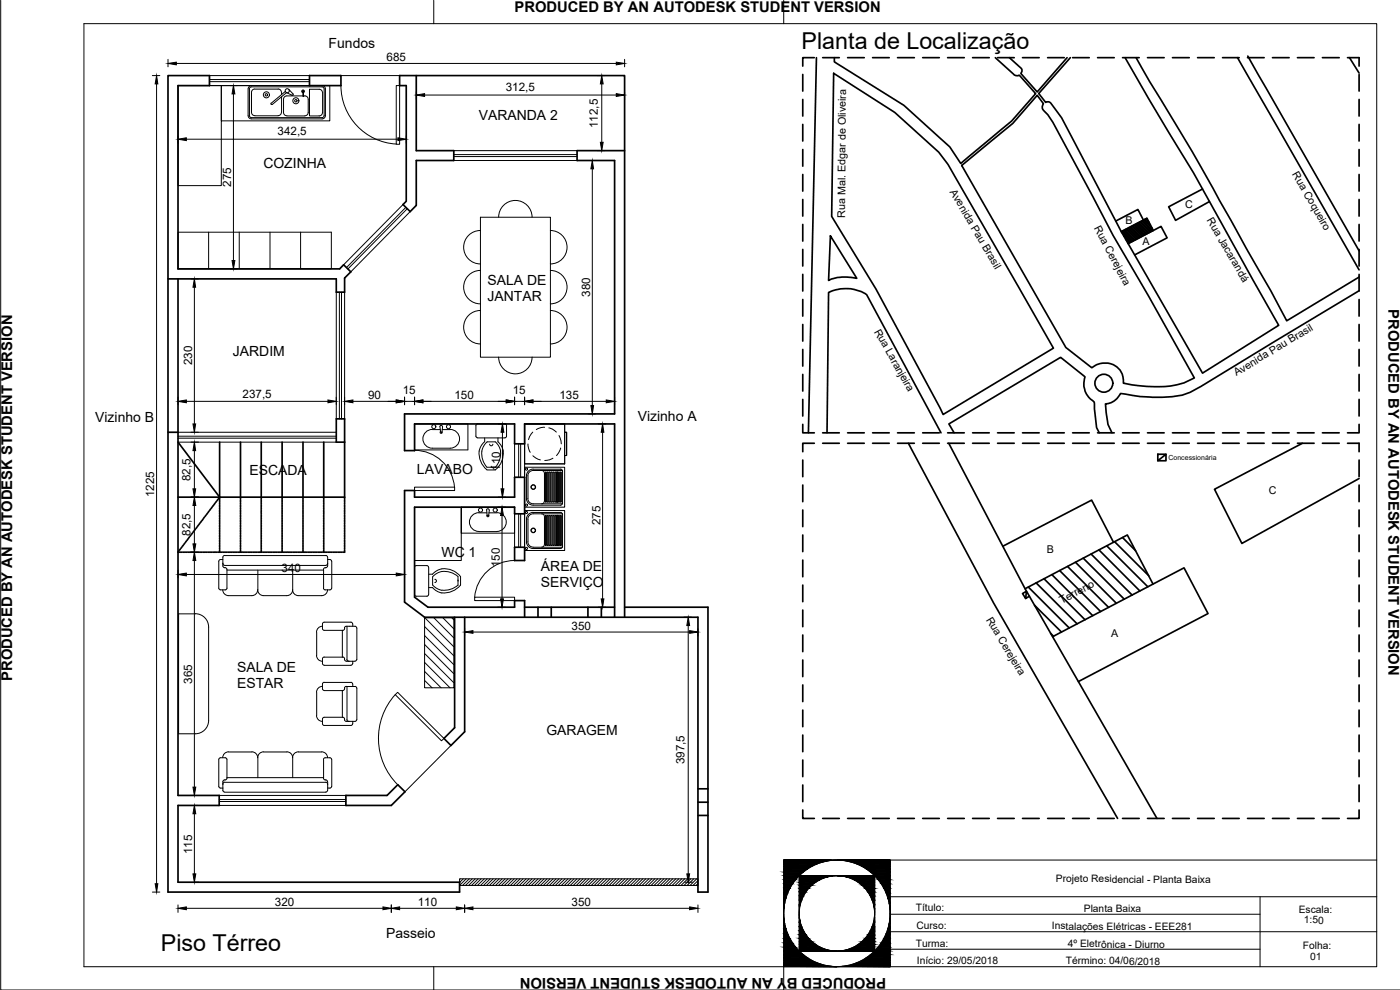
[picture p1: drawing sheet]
<svg xmlns="http://www.w3.org/2000/svg" width="420mm" height="297mm" viewBox="0 0 420 297" stroke-linecap="round" stroke-linejoin="round" font-family="sans-serif">
<!-- layer: Paredes -->
<g fill="none" stroke="#000" stroke-width=".51">
<path d="M244.4 17.3h-3.5v2.5M245 17.3l-2.4 112.6M246.9 17.3h5M250.4 17.3v1.3l20.9 13 13.7 12.5 3.3 5 15.3-12.8 7.2-8.2-4.9-5.6-.4 .2-1-.2-5.8-5.2M254.4 17.3h5M261.9 17.3h5M269.4 17.3h5M276.9 17.3h5M284.4 17.3h5M291.9 17.3h5M299.4 17.3h5M302.9 17.3l3.6 3.2 .2 .8-.3 .7 4.9 5.6 9-10.3"/>
<path d="M306.9 17.3h5M314.4 17.3h5M321.2 17.3l-9.5 10.8 2.1 2.6a1.23 1.23 0 0 1 1.6 .3l3.2 4.3 17.9 34.2 24.4 42.5 22.9-14.4-25.6-45.8a887.2 887.2 0 0 1-20.5-34.5M321.9 17.3h5M329.4 17.3h5M336.9 17.3h5M341 17.3l4.1 7.2a1147.5 1147.5 0 0 1 31.2 54.1l5.1 8.7 4.8 9 21.7-13.2M344.4 17.3h5M351.9 17.3h5M359.4 17.3h5M366.9 17.3h5M371.4 17.3l36.5 63.7"/>
<path d="M374.4 17.3h5M374.5 16.8l33.4 58.5M381.9 17.3h5M389.4 17.3h5M396.9 17.3h5M404.4 17.3h3.5v2.5M405 17.3l2.9 4.6M92.9 22.7h9.4v3h-9.4zM124.9 22.7v22.5h11.3v3h-11.3v13.4l-1.8 1.9-2.2-2.1 1-1v-34.7h-2v-3h67.6v162.5M240.9 22.3v5M240.9 29.8v5M240.9 37.3v5"/>
<path d="M250.2 22l18.3 11.7 13.2 12 2.8 3.6 31.6 55.2-33.1 19.9-20.1-37.7-13.3-21.8zM407.9 22.3v5M407.9 29.8v5M407.9 37.3v5M187.5 45.2h-14.3v3h11.2v76h-63v11h3v-8h30v6h3v-6h27v58M240.9 44.9v5M240.9 52.4v4.9M240.9 59.8v5M288.6 49.6l15.4-12.6 7.3-8.4 1.8 2.5-.3 .9 .2 .8 1.5 1.6 1.5 2.3 18.1 33.9 10.5 18.1 13.8 24.7a23.8 23.8 0 0 1-14.3 2.5l-4.4-.4-2.6-.5a5.7 5.7 0 0 0-3.1-5.6 5.7 5.7 0 0 0-6.3 .9l-7.8-6zM360.9 56.7l-10.2 5.3 2.1 4.1 10.2-5.6M407.9 44.9v5M407.9 52.4v4.9"/>
<path d="M407.9 59.8v5M240.9 67.3v5M240.9 74.8v5M249.2 70.8l7.9 12.7a13 13 0 0 0-8.4 .6zM336.5 69.5l7.7-4 1.9 3.7-7.5 3.9M336.6 69.7l3 2.9M336.8 69.4l3.1 3.1M337.1 69.2l3 3.1M337.2 70.7l2.1 2.1M337.4 69.1l3 3M337.7 68.9l3 3.1M337.8 71.8l1.2 1.1"/>
<path d="M337.9 68.7l3.1 3.1M338.2 68.6l3.1 3.1M338.4 72.8l.3 .3M338.5 68.4l3.1 3.1M338.8 68.3l3.1 3.1M339.1 68.1l3.1 3.1M339.4 68l3.1 3.1M339.7 67.8l3.1 3.1M340 67.7l3.1 3M340.3 67.5l3.1 3.1M340.6 67.3l3.1 3.1M340.9 67.2l3.1 3.1"/>
<path d="M341.2 67l3.1 3.1M341.5 66.9l3.1 3.1M341.8 66.7l3 3.1M342.1 66.6l3 3.1M342.3 66.4l3.1 3.1M342.6 66.3l3.1 3.1M342.9 66.1l3.1 3.1M343.2 66l-1.7-3.1-6.6 3.4M343.2 66l2.6 2.5M343.5 65.8l1.8 1.7M343.8 65.6l1 1M344.1 65.5l.2 .2"/>
<path d="M346.1 69.2l2.3-1.3 1.9 3.5-9.8 5.1M407.9 67.3v5M407.9 74.8v5M50.4 83.7h50.5v4h2.5v-4.3l1.9-1.8-2.2-2.2-1.2 1.3h-48.5v-55h9.5v-3h-12.5v245h87.5v-3h-84.5v-23h12.4v-3h-12.4v-155M240.9 82.3v5M240.9 89.9v5M240.9 97.4v4.9M407.9 87.2l-47.5 28.7a18.6 18.6 0 0 1-11.6 3.3l-6.6-.2-5.9-.9a5.4 5.4 0 0 1-4.5 3.1l.7 6.2 1.2 2.5M407.9 82.3v5M407.9 89.9v5M407.9 97.4v4.9M240.9 104.8v5"/>
<path d="M240.9 112.3v5M240.9 119.8v5M407.9 104.8v5M407.9 112.3v5M407.9 119.8v5M50.4 129.7h3M53.4 132.7l12.5 16.5-.3 .3M65.9 132.7v17.1M72.2 132.7v17.1M78.4 132.7v17.1M84.7 132.7v17.1M90.9 132.7v17.1"/>
<path d="M97.2 132.7v17.1M103.4 132.7h-2.5v-7h2.5v24.1M240.9 127.3v2.6h3.5M240.9 138v5M244.4 133h-3.5v2.5M246.9 129.9h5M246.9 133h5M248.2 129.9l.5-42.2a11.9 11.9 0 0 1 11.4 .7l22.3 41.5M254.4 129.9h5M254.4 133h5M261.9 129.9h5M261.9 133h5"/>
<path d="M269.4 129.9h5M269.4 133h5M272.6 133l25.6 48 37.2 64.6M276.9 129.9h5M276.9 133h5M284.4 129.9h5M284.4 133h5M284.7 133l22.9 43.6 39.6 69M286.3 129.9l-1.5-2.7 33.5-20 7.3 5.9a6.3 6.3 0 0 0 2.8 7.5l.7 7.7 .8 1.6M291.9 129.9h5M291.9 133h5M299.4 129.9h5"/>
<path d="M299.4 133h5M306.9 129.9h5M306.9 133h5M314.4 129.9h5M314.4 133h5M321.9 129.9h5M321.9 133h5M329.4 129.9h5M329.4 133h5M336.9 129.9h5M336.9 133h5M344.4 129.9h5"/>
<path d="M344.4 133h5M347.5 136.3h2.4v1.9h-2.4zM349.9 136.3l-2.4 1.9M351.9 129.9h5M351.9 133h5M359.4 129.9h5M359.4 133h5M366.9 129.9h5M366.9 133h5M374.4 129.9h5M374.4 133h5M381.9 129.9h5"/>
<path d="M381.9 133h5M389.4 129.9h5M389.4 133h5M390.9 133l-26.4 13.8 8.2 16.3 35.2-19.5M396.9 129.9h5M396.9 133h5M404.4 133h3.5v2.5M407.9 127.3v2.6h-3.5M407.9 138v5M53.4 149.2h50M57.8 159.9l-.3 .4M58.2 159.3l-.3 .4"/>
<path d="M58.7 158.7l-.3 .4M59.1 158.1l-.3 .4M59.6 157.5l-.3 .4M60 156.9l-.3 .4M60.5 156.3l-.3 .4M61 155.7l-.3 .5M61.4 155.1l-.3 .4M61.8 154.5l-.2 .4M62.3 154l-.3 .3M62.7 153.4l-.3 .3M63.2 152.7l-.3 .4M63.7 152.1l-.3 .5"/>
<path d="M64.1 151.5l-.3 .5M64.6 150.9l-.3 .5M65 150.4l-.3 .3M65.5 149.8l-.3 .3M65.9 150.1v.5M65.9 150.8v.5M65.9 151.5v.5M65.9 152.3v.5M65.9 153.1v.5M65.9 153.8v.5M65.9 154.5v.6M65.9 155.3v.5"/>
<path d="M65.9 156.1v.4M65.9 156.8v.5M65.9 157.6v.5M65.9 158.3v.5M65.9 159.1v.4M65.9 159.8v.5M72.2 150.1v.5M72.2 150.8v.5M72.2 151.5v.5M72.2 152.3v.5M72.2 153.1v.5M72.2 153.8v.5"/>
<path d="M72.2 154.5v.6M72.2 155.3v.5M72.2 156.1v.4M72.2 156.8v.5M72.2 157.6v.5M72.2 158.3v.5M72.2 159.1v.4M72.2 159.8v.5M78.4 150.1v.5M78.4 150.8v.5M78.4 151.5v.5M78.4 152.3v.5"/>
<path d="M78.4 153.1v.5M78.4 153.8v.5M78.4 154.5v.6M78.4 155.3v.5M78.4 156.1v.4M78.4 156.8v.5M78.4 157.6v.5M78.4 158.3v.5M78.4 159.1v.4M78.4 159.8v.5M84.7 150.1v.5M84.7 150.8v.5"/>
<path d="M84.7 151.5v.5M84.7 152.3v.5M84.7 153.1v.5M84.7 153.8v.5M84.7 154.5v.6M84.7 155.3v.5M84.7 156.1v.4M84.7 156.8v.5M84.7 157.6v.5M84.7 158.3v.5M84.7 159.1v.4M84.7 159.8v.5"/>
<path d="M90.9 150.1v.5M90.9 150.8v.5M90.9 151.5v.5M90.9 152.3v.5M90.9 153.1v.5M90.9 153.8v.5M90.9 154.5v.6M90.9 155.3v.5M90.9 156.1v.4M90.9 156.8v.5M90.9 157.6v.5M90.9 158.3v.5"/>
<path d="M90.9 159.1v.4M90.9 159.8v.5M97.2 150.1v.5M97.2 150.8v.5M97.2 151.5v.5M97.2 152.3v.5M97.2 153.1v.5M97.2 153.8v.5M97.2 154.5v.6M97.2 155.3v.5M97.2 156.1v.4M97.2 156.8v.5"/>
<path d="M97.2 157.6v.5M97.2 158.3v.5M97.2 159.1v.4M97.2 159.8v.5M103.4 150.1v.5M103.4 150.8v.5M103.4 151.5v.5M103.4 152.3v.5M103.4 153.1v.5M103.4 153.8v.5M103.4 154.5v.6M103.4 155.3v.5"/>
<path d="M103.4 156.1v.4M103.4 156.8v.5M103.4 157.6v.5M103.4 158.3v.5M103.4 159.1v.4M103.4 159.8v.5M240.9 145.5v5M240.9 153v5M407.9 145.5v5M407.9 153v5M53.7 165.3l-.3 .4h.5M54.1 165.7h.6"/>
<path d="M54.1 164.7l-.3 .4M54.6 164.1l-.3 .4M54.9 165.7h.5M55.1 163.5l-.4 .4M55.5 162.9l-.3 .4M55.7 165.7h.5M56 162.3l-.3 .4M56.4 165.7h.5M56.4 161.7l-.3 .4M56.9 161.1l-.3 .4M57.2 165.7h.5M57.3 160.5l-.3 .4"/>
<path d="M57.9 165.7h.5M58.7 165.7h.5M59.4 165.7h.5M60.2 165.7h.5M60.9 165.7h.5M61.7 165.7h.4M62.4 165.7h.5M63.2 165.7h.5M63.9 165.7h.5M64.6 165.7h.6M65.9 165v.7h-.5M65.9 160.6v.5"/>
<path d="M65.9 161.3v.5M65.9 162v.5M65.9 162.8v.5M65.9 163.6v.5M65.9 164.3v.5M66.2 165.7h.5M66.9 165.7h.5M67.6 165.7h.6M68.4 165.7h.5M69.2 165.7h.5M69.9 165.7h.5M70.7 165.7h.5"/>
<path d="M71.4 165.7h.5M72.2 165v.7h.5M72.2 160.6v.5M72.2 161.3v.5M72.2 162v.5M72.2 162.8v.5M72.2 163.6v.5M72.2 164.3v.5M72.9 165.7h.5M73.7 165.7h.5M74.4 165.7h.5M75.2 165.7h.4"/>
<path d="M75.9 165.7h.5M76.7 165.7h.5M77.4 165.7h.5M78.1 165.7h.6M78.4 160.6v.5M78.4 161.3v.5M78.4 162v.5M78.4 162.8v.5M78.4 163.6v.5M78.4 164.3v.5M78.4 165v.7M78.9 165.7h.5"/>
<path d="M79.7 165.7h.5M80.4 165.7h.5M81.2 165.7h.5M81.9 165.7h.5M82.7 165.7h.5M83.4 165.7h.5M84.7 165v.7h-.5M84.7 160.6v.5M84.7 161.3v.5M84.7 162v.5M84.7 162.8v.5M84.7 163.6v.5"/>
<path d="M84.7 164.3v.5M84.9 165.7h.5M85.7 165.7h.5M86.4 165.7h.5M87.2 165.7h.5M87.9 165.7h.5M88.7 165.7h.5M89.4 165.7h.5M90.2 165.7h.5M90.9 165v.7h.5M90.9 160.6v.5M90.9 161.3v.5"/>
<path d="M90.9 162v.5M90.9 162.8v.5M90.9 163.6v.5M90.9 164.3v.5M91.7 165.7h.5M92.4 165.7h.5M93.2 165.7h.5M93.9 165.7h.5M94.7 165.7h.5M95.4 165.7h.5M96.2 165.7h.5M96.9 165.7h.5"/>
<path d="M97.2 160.6v.5M97.2 161.3v.5M97.2 162v.5M97.2 162.8v.5M97.2 163.6v.5M97.2 164.3v.5M97.2 165v.7M97.7 165.7h.5M98.4 165.7h.5M99.2 165.7h.5M99.9 165.7h.5M100.7 165.7h.5"/>
<path d="M101.4 165.7h.5M102.2 165.7h.5M103.4 160.6v.5M103.4 161.3v.5M103.4 162v.5M103.4 162.8v.5M103.4 163.6v.5M103.4 164.3v.5M103.4 165v.7h-.5M154.4 164.2h3v4h-3zM240.9 160.5v5M240.9 168v5"/>
<path d="M240.9 175.5v5M307.6 176.6l30.7-16.1 7.7 14.7-30.1 15.8M308.6 176.1l12.3 12.3M308.9 178.9l-1.1 .7-.9-1.5 1.2-.7-.3 2.2M310.9 174.9l12.4 12.3M313.3 173.6l12.3 12.4M315.7 172.4l12.3 12.3M318 171.2l12.3 12.3M320.4 170l12.3 12.2M322.7 168.7l12.3 12.3M325.1 167.5l12.3 12.3M327.4 166.2l12.4 12.3"/>
<path d="M329.8 165l12.3 12.3M332.1 163.8l12.4 12.3M334.2 162.7l-6.6-12.6-26.7 13.8M334.5 162.5l10.3 10.2M336.9 161.3l3.9 3.9M346 175.2l9.3-4.8 7.2 13.7-38.9 20.4M407.9 160.5v5M407.9 168v5M407.9 175.5v5M136.4 185.2v33.1l-3.2 3.3 2.1 2.1 4.1-4.1v-34.4M157.4 182.2h27M161.5 182.2v3"/>
<path d="M165.4 182.2v3M176.4 182.2v3M180.5 182.2v3M187.5 182.2h25v85.5h-3v-82.5h-82.1l-6-4.5v-33.5h3v2h30v-6h3v11h-3v-2h-30v27l4 3h26v-2h3v5M240.9 183v5M240.9 190.5v5M240.9 198v5M310.5 181.6l8.1 8M315.3 190l.9 .9M407.9 183v5M407.9 190.5v5M407.9 198v5"/>
<path d="M240.9 205.5v5M240.9 213v5M407.9 205.5v5M407.9 213v5M103.8 238.7h12.4l3.2-3.3 2.1 2.2-4.1 4.1h-13.6zM209.5 236.7h3M240.9 220.5v5M240.9 228v5M240.9 235.5v5M407.9 220.5v5M407.9 228v5M407.9 235.5v5"/>
<path d="M209.5 244.7h3M209.5 240.7h3M240.9 243v2.6h3.5M246.9 245.6h5M254.4 245.6h5M261.9 245.6h5M269.4 245.6h5M276.9 245.6h5M284.4 245.6h5M291.9 245.6h5M299.4 245.6h5M306.9 245.6h5"/>
<path d="M314.4 245.6h5M321.9 245.6h5M329.4 245.6h5M336.9 245.6h5M344.4 245.6h5M351.9 245.6h5M359.4 245.6h5M366.9 245.6h5M374.4 245.6h5M381.9 245.6h5M389.4 245.6h5M396.9 245.6h5"/>
<path d="M407.9 243v2.6h-3.5"/>
<circle cx="331.3" cy="115" r="2.69"/>
</g>
<!-- layer: Portas e Janelas -->
<g fill="none" stroke="#000" stroke-width=".3">
<path d="M62.9 25.7h30M62.9 24.5h30M62.9 22.7h30M62.9 23.9h30M102.3 22.7h17.6M102.3 25.7a17.6 17.6 0 0 0 16.6 17.5M118.9 25.7h1v17.6h-1zM136.2 45.2h37M136.2 46.4h37M136.2 48.2h37M136.2 47h37M120.9 61.4l-17.8 18"/>
<path d="M121.8 62.2l-17.8 18.1M122.2 62.6l-17.8 18.1M123.1 63.5l-17.8 18.1M100.9 87.7v38M101.9 87.7v38M102.5 87.7v38M103.4 87.7v38M53.4 129.7h47.5M53.4 130.9h47.5M53.4 132.7h47.5M53.4 131.5h47.5M124.4 135.1a12 12 0 0 1 12 11.1"/>
<path d="M154.4 133.2v10M155.7 133.2v10M156.3 133.2v10M157.4 133.2v10M124.4 146.2h12v1h-12zM154.4 154.2v10M155.7 154.2v10M156.3 154.2v10M157.4 154.2v10M142.5 179.2h11.9v1h-11.9zM154.4 168.2a12 12 0 0 0-11.9 11M118.6 208.4a19.6 19.6 0 0 0 .8 27"/>
<path d="M118.6 208.4l.7-.7 13.9 13.9-.7 .7zM65.8 238.7h38M65.8 239.9h38M135.3 223.7l-13.8 13.9M65.8 241.7h38M65.8 240.5h38M137.9 263.7h71.6v2h-71.6zM138.1 263.7l-.2 .2M139 263.7l-1.1 1.1M139.9 263.7l-2 2M140.8 263.7l-2 2M141.7 263.7l-2 2"/>
<path d="M142.6 263.7l-2 2M143.5 263.7l-2 2M144.4 263.7l-2 2M145.3 263.7l-2 2M146.2 263.7l-2 2M147.1 263.7l-2 2M148 263.7l-2 2M148.9 263.7l-2 2M149.8 263.7l-2 2M150.7 263.7l-2 2M151.6 263.7l-2 2M152.5 263.7l-2 2"/>
<path d="M153.4 263.7l-2 2M154.3 263.7l-2 2M155.2 263.7l-2 2M156.1 263.7l-2 2M157 263.7l-2 2M157.9 263.7l-2 2M158.8 263.7l-2 2M159.7 263.7l-2 2M160.6 263.7l-2 2M161.5 263.7l-2 2M162.4 263.7l-2 2M163.3 263.7l-2 2"/>
<path d="M164.2 263.7l-2 2M165.1 263.7l-2 2M166 263.7l-2 2M166.9 263.7l-2 2M167.8 263.7l-2 2M168.7 263.7l-2 2M169.6 263.7l-2 2M170.5 263.7l-2 2M171.4 263.7l-2 2M172.3 263.7l-2 2M173.1 263.7l-1.9 2M174.1 263.7l-2.1 2"/>
<path d="M175 263.7l-2 2M175.9 263.7l-2 2M176.7 263.7l-1.9 2M177.7 263.7l-2.1 2M178.6 263.7l-2.1 2M179.5 263.7l-2 2M180.3 263.7l-1.9 2M181.2 263.7l-2 2M182.2 263.7l-2.1 2M183 263.7l-1.9 2M183.9 263.7l-2 2M184.8 263.7l-2 2"/>
<path d="M185.7 263.7l-2 2M186.6 263.7l-2 2M187.5 263.7l-2 2M188.4 263.7l-2 2M189.3 263.7l-2 2M190.2 263.7l-2 2M191.1 263.7l-2 2M192 263.7l-2 2M192.9 263.7l-2 2M193.8 263.7l-2 2M194.7 263.7l-2 2M195.6 263.7l-2 2"/>
<path d="M196.5 263.7l-2 2M197.4 263.7l-2 2M198.3 263.7l-2 2M199.2 263.7l-2 2M200.1 263.7l-2 2M201 263.7l-2 2M201.9 263.7l-2 2M202.8 263.7l-2 2M203.7 263.7l-2 2M204.6 263.7l-2 2M205.5 263.7l-2 2M206.4 263.7l-2 2"/>
<path d="M207.3 263.7l-2 2M208.2 263.7l-2 2M209.1 263.7l-2 2M209.5 264.2l-1.5 1.5M209.5 265.1l-.6 .6"/>
</g>
<g fill="none" stroke="#000" stroke-width=".3">
<path d="M53.4 25.7h13v30h-13zM66.4 25.7h32.6v10.6h-32.6zM75.5 25.7a.99 .99 0 0 0-1 1v8a1 1 0 0 0 1 1h21.2M75.5 33.7a.99 .99 0 0 0 1 1M76.5 26.7a.99 .99 0 0 0-1 1v6M76.5 26.7h7M76.5 34.7h7M81.4 30.9l-.1 .4h.4M83.5 26.7a1.21 1.21 0 0 1 1 1.6M84.5 33.7a.99 .99 0 0 1-1 1M84.5 29v4.7M85.6 27.4l-4.2 3.6"/>
<path d="M85.9 27.8l1.7 .8M86 27.8l-4.3 3.6M86.1 28.8a.99 .99 0 0 0-1 1v4a1 1 0 0 0 1 .9M86.1 28.8h5.4a1 1 0 0 1 1 1v3.9a.99 .99 0 0 1-1 1M86.1 34.8h5.4M86.7 26.9l1.3 1.4-.1 .2h-.3M90.9 27.8v1.2l.2-1.2M91.1 27.8a.4 .4 0 0 1-.5-.4 .4 .4 0 0 1 .5-.4 .4 .4 0 0 1 .1 .7l-.2 .1M96.7 25.7a1 1 0 0 1 1 1v8a.99 .99 0 0 1-1 1M96.7 26.1l.4 .1 .2 .5v8l-.2 .4-.4 .2M96.7 26.1h-21.2l-.5 .1-.2 .5 .1 8.2 .3 .3 21.5 .1M96.8 27.8a.99 .99 0 0 0-1-1h-2.9v8h2.9a1 1 0 0 0 1-1"/>
<path d="M96.8 27.8v6M53.4 69.7h46v11h-46zM62.6 69.7v11M71.8 69.7v11M81 69.7v11M90.2 69.7v11M144.2 69.2a5 5 0 0 0-5.1 5 5 5 0 0 0 5.1 5M144.2 65.2h21v42h-21zM149.6 65.2a5 5 0 0 1 5.1-5.1 5 5 0 0 1 5 5.1M165.2 69.2a5 5 0 0 1 5 5 5 5 0 0 1-5 5M144.2 81.1a5 5 0 0 0-5.1 5.1 5 5 0 0 0 5.1 5M144.2 93.2a5 5 0 0 0-5.1 5 5 5 0 0 0 5.1 5"/>
<path d="M165.2 81.1a5 5 0 0 1 5 5.1 5 5 0 0 1-5 5M165.2 93.2a5 5 0 0 1 5 5 5 5 0 0 1-5 5M149.6 107.2a5 5 0 0 0 5.1 5 5 5 0 0 0 5-5M124.4 127.2h16v7.8h-16zM129.7 128.8a2.82 2.82 0 0 0-2.8 2.9 2.82 2.82 0 0 0 2.8 2.8h5.4a2.82 2.82 0 0 0 2.8-2.8 2.82 2.82 0 0 0-2.8-2.9M129.8 128.9h2.3M132 128l.4-.4 .4 .4M132 128l.2 1.7h.4l.2-1.7M132.2 129.5a.32 .32 0 0 0 0 .4 .32 .32 0 0 0 .4 0 .32 .32 0 0 0 0-.4M132.7 128.9h2.4M142.8 127.6l.3-.4h.2h8.2l.5 .4M142.8 127.7v3.2l.5 .5 8.5-.1 .2-.4v-3.2"/>
<path d="M143.8 135.3a6.5 6.5 0 0 0 2.3 5.6M145.4 132.5l-1 1.3-.6 1.5M145.5 131.4v1.2M146.9 133.3a.49 .49 0 0 0 .5 .5 .49 .49 0 0 0 .5-.5M149.4 131.4v1.1a5.5 5.5 0 0 1-.7 8.4l-2.6 .1M157.4 127.2h12.1v12h-12.1zM158.5 133.2l.1 1.3 .5 1.2M159.9 129.7l-1 1.3-.3 .9M159.9 136.7l.8 .7 1.5 .6M163.4 128.2l-1.1 .1-1.3 .6M164.7 128.4l1.1 .4 1.2 .9M165.9 137.5l-.9 .5-1.5 .2"/>
<path d="M167.8 130.7l.6 1.6v.9M168.3 134.4l-.6 1.3-.7 1M169.5 129.7h.6v7h-.6M138.4 152.2h16v7.8h-16v-7.8v16h-14M143.7 153.8a2.82 2.82 0 0 0-2.8 2.8 2.82 2.82 0 0 0 2.8 2.9M143.7 159.5h5.4M143.7 153.9h2.4M146 153l.2-.3 .6 .1-.2 2h-.4l-.1-1.7M146.1 140.2a5.3 5.3 0 0 1 .1-7.7l2.4 .1a5 5 0 0 1 .6 7l-.5 .6M146.1 140.2h2.7M146.2 154.5a.32 .32 0 0 0 0 .5 .32 .32 0 0 0 .4 0 .32 .32 0 0 0 0-.5M146.7 153.9h2.4"/>
<path d="M147.4 140.2h.1M149.1 153.8a2.82 2.82 0 0 1 2.8 2.8 2.82 2.82 0 0 1-2.8 2.9M157.4 153.2h12.1v12h-12.1zM157.4 140.2h12.1v12h-12.1zM158.4 149.6a1.59 1.59 0 0 0 1.6 1.6h8.6l.2-.2M158.5 142.8v6.8M158.5 155.8v6.8M160 153.7a1.94 1.94 0 0 0-2 2.1v6.8a2.01 2.01 0 0 0 2 2h8.2l.4-.2 .2-.4-.2 .2h-8.6a1.68 1.68 0 0 1-1.6-1.6M160 153.8h8.2M162.6 154.2a.78 .78 0 0 1 .8 .7M162.6 141.2a.78 .78 0 0 1 .8 .8M163.4 150.4a.78 .78 0 0 1-.8 .8"/>
<path d="M163.4 142v8.4M163.4 155v8.4M163.7 154.8h.3M163.7 150.5h.3M163.7 141.7h.3M163.7 141.8v8.8M163.7 154.8v8.8M164 141.8v8.8M164 154.8v8.8M164.3 154.7l.2 .1-.1 8.9zM164.3 141.6l.2 .2-.1 8.9zM164.8 154.7l.3 .1-.1 8.9z"/>
<path d="M164.8 141.6l.3 .2-.1 8.9zM165.4 154.7l.3 .1-.2 8.9zM165.4 141.6l.3 .2-.2 8.9zM165.9 154.8h.3M165.9 150.5h.3M165.9 141.7h.3M165.9 141.8v8.8M165.9 154.8v8.8M166.2 141.8v8.8M166.2 154.8v8.8M166.5 154.7l.3 .1-.2 8.9zM166.5 141.6l.3 .2-.2 8.9z"/>
<path d="M167.3 154.8l-.1-.2-.2 .2v8.7h.3M167.3 141.7l-.1-.1-.2 .2v8.7h.3M167.4 141.8v8.8M167.4 154.8v8.8M167.6 154.7l.3 .1-.2 8.9zM167.6 141.6l.3 .2-.2 8.9zM168.1 154.8h.3M168.1 150.5h.3M168.1 141.7h.3M168.2 141.8v8.8M168.2 154.8v8.8M168.2 153.7l.4 .2 .2 .5-.2-.2h-8.6a1.59 1.59 0 0 0-1.6 1.6"/>
<path d="M168.5 141.8v8.8M168.5 154.8v8.8M168.8 141.4l-.3-.6-8.5-.1a1.94 1.94 0 0 0-2 2.1v6.8a2.01 2.01 0 0 0 2 2h8.2l.4-.2 .2-.4M168.8 141.4v9.6M168.8 154.4v9.6M168.8 141.4l-.1-.2h-8.7a1.59 1.59 0 0 0-1.6 1.6M66.8 177a1.76 1.76 0 0 0 1.8 1.7M66.9 167.2v.7M66.9 168.9v.9M66.9 169.8l.2 .5 .8 .1 .2 .5M67.4 166.7l-.5 .5M67.4 166.7h30.4"/>
<path d="M68.1 171.1h29M68.6 178.7h7M77.3 177a1.76 1.76 0 0 1-1.7 1.7M77.3 177a1.76 1.76 0 0 0 1.8 1.7M77.4 171.1v5.9M79.1 178.7h7M87.8 177a1.76 1.76 0 0 0 1.8 1.7h7a1.76 1.76 0 0 0 1.7-1.7M87.8 171.1v5.9a1.76 1.76 0 0 1-1.7 1.7M97.1 170.9v5.8l.5 .3h1.4M97.8 166.7l.5 .5M98.3 169.1l-.5 .6-30.4-.1-.4-.2-.1-1.5h-.7l-.5 .5v8.1l.2 .4 1.7 .1 .4-.3 .1-5.8M98.3 169.8l-.3 .5-.7 .1-.2 .5"/>
<path d="M98.3 167.2v2.6M98.3 167.9h.7M99 167.9l.5 .5 .1 8.1-.6 .5M124.4 170.2l.5-.5h3.2l.5 .5M124.4 170.2l.1 8.4 .4 .3h3.2l.5-.5M128.7 170.2v8.2M130.5 173.8a.49 .49 0 0 1 .5 .5 .49 .49 0 0 1-.5 .5M132.6 171.5l-1.5 .5-1.3 1.1v2.4l1.3 1 1.5 .6M132.6 170.7l-1.5 .5-1.3 1.1h-1.1M132.6 170.7a6.2 6.2 0 0 1 5.6 2.3v2.6a5.5 5.5 0 0 1-8.4 .7h-1.1M132.6 171.5l2.2 .1 1.4 .5 1.2 .9M137.4 175.6l-1.2 .8-1.4 .5-2.2 .2"/>
<path d="M137.5 174.3h.1M137.5 173v2.6M163.4 163.4a.78 .78 0 0 1-.8 .8M163.7 163.5h.3M165.9 163.5h.3M168.1 163.5h.3M58.6 184.1a4 4 0 0 1 4 4.1v28a4 4 0 0 1-4 4h-5v-36h5M95 196.6a1.76 1.76 0 0 0 1.8 1.8M95 189.7v7M96.8 187.9a1.76 1.76 0 0 0-1.8 1.8M96.8 197.7v1.6l.5 .3M97.3 197.1l-.5 .6"/>
<path d="M97.3 197.2h5.6M97.3 199.6h8M102.7 189.1v8.1M102.9 197.1l.5 .6M103.4 188.4l.5-.5h2.6l.6 .5M103.4 197.7l.1 .4 .4 .3h2.7l.5-.6M103.4 188.5l-.1 .4-.4 .2M104.1 197.8l.5 .6M104.1 187.9v10M105.9 198.4l-.1 .9-.5 .3M105.9 187.9l-.1-1-.5-.2h-8l-.5 .2v1.7l.2 .5h5.9M107.1 188.5v9.4"/>
<path d="M127.4 185.4h8.8v21h-8.8zM127.4 198.7l7.6 7.7M127.4 196.1l8.8 8.8M127.4 193.4l8.8 8.8M127.4 190.7l8.8 8.8M127.4 188l8.8 8.8M127.5 185.4l8.7 8.7M130.2 185.4l6 6M132.9 185.4l3.3 3.3M135.6 185.4l.6 .6M95 214.7a1.76 1.76 0 0 0 1.8 1.7M95 207.7v7"/>
<path d="M96.8 205.9a1.76 1.76 0 0 0-1.8 1.8M96.8 215.8v1.6l.5 .3h8l.5-.3 .1-1M96.8 205.3v1.6l.5 .3M97.3 204.7l-.5 .5M97.3 204.8h8M97.3 207.2h5.6M102.7 207.2v8M102.9 215.2l.5 .5M102.9 215.2h-5.6l-.5 .5M103.4 215.8l.1 .4 .4 .2h2.7l.5-.5M104.1 215.9l.5 .5M104.1 206v9.9"/>
<path d="M105.3 204.7l.5 .5M105.9 205.3v.7M107.1 206.5l-.6-.6-2.9 .1-.2 .5a.51 .51 0 0 1-.5 .7M107.1 206.5v9.4M127.4 204.2l2.3 2.2M127.4 201.5l5 4.9M65.7 227.9l.2-.5h1.7l.5 .5M65.7 227.9v8l.2 .5 1 .1M66.9 235.2l.2-.4 .3-.1h30.4l.5 .5M66.9 237.1l.5 .5M67.4 237.7h30.4M68.1 227.9v5.6l-.2 .4-.9 .4-.1 2.8"/>
<path d="M68.1 233.3h29M68.6 225.6a1.76 1.76 0 0 0-1.8 1.7M68.6 225.6h7M75.6 225.6a1.76 1.76 0 0 1 1.7 1.7M77.4 227.4v5.9M79.1 225.6a1.76 1.76 0 0 0-1.8 1.7M79.1 225.6h7M86.1 225.6a1.76 1.76 0 0 1 1.7 1.7v6M87.8 227.3a1.69 1.69 0 0 1 1.8-1.7h6.9a1.76 1.76 0 0 1 1.8 1.7M97.1 227.9v5.6l.2 .4 .7 .2 .3 .4M98.3 237.1l-.5 .5M98.3 235.2v1.3h.7"/>
<path d="M98.3 234.6v.8M98.3 236.5v.6M99 227.4l.5 .5M99 227.4h-1.7l-.2 .5M99.6 227.9l-.1 8-.5 .6"/>
<circle cx="79.9" cy="28.5" r=".91"/>
<circle cx="79.9" cy="28.5" r=".36"/>
<circle cx="86.2" cy="27.2" r=".61"/>
<circle cx="88.8" cy="30.2" r=".91"/>
<circle cx="88.8" cy="30.2" r=".36"/>
<circle cx="91" cy="27.4" r=".23"/>
<circle cx="130.2" cy="128" r=".61"/>
<circle cx="134.6" cy="128" r=".61"/>
<circle cx="144.2" cy="153" r=".61"/>
<circle cx="148.6" cy="153" r=".61"/>
<circle cx="158" cy="153.8" r=".32"/>
<circle cx="158" cy="140.8" r=".32"/>
<circle cx="158" cy="151.6" r=".32"/>
<circle cx="160" cy="159.1" r=".7"/>
<circle cx="160" cy="146.1" r=".7"/>
<circle cx="160" cy="159.1" r=".61"/>
<circle cx="160" cy="146.1" r=".61"/>
<circle cx="158" cy="164.6" r=".32"/>
</g>
<!-- layer: Cotas -->
<g fill="none" stroke="#000" stroke-width=".3">
<path d="M50.4 17.8v2.3M52.9 19h132.1M187.5 17.8v2.3M45.7 22.7h2.3M47 25.2v240M69 25.7h2.3M70.1 28.2v50M124.9 27.5v2.3M127.4 28.5h57.6M179.3 22.7h2.3M180.6 25.2v17.5M187.5 27.5v2.3"/>
<path d="M53.4 40.8v2.2M55.9 41.8h63.5M121.9 40.8v2.2M176.5 48.2h2.2M177.8 50.7v71M179.3 45.2h2.3M57.3 83.7h2.3M58.3 86.2v41M69 80.7h2.3M53.4 119.2v2.2M100.9 119.2v2.2M103.4 119.2v2.2"/>
<path d="M121.4 119.2v2.2M124.4 119.2v2.2M154.4 119.2v2.2M157.4 119.2v2.2M184.4 119.2v2.2M55.9 120.4h42.5M57.3 132.7h2.3M57.3 129.7h2.3M58.3 135.2v11.5M105.9 120.4h13M121.4 120.4h3M126.9 120.4h25"/>
<path d="M149.5 127.2h2.3M150.8 129.7v17M154.4 120.4h3M159.9 120.4h22M176.5 124.2h2.2M179.6 127.2h2.2M180.8 129.7v50M57.3 149.2h2.3M58.3 151.7v11.5M149.4 152.2h2.3M149.5 149.2h2.3M150.7 154.7v25"/>
<path d="M53.4 171.1v2.3M55.9 172.4h63M57.1 165.7h2.5M58.3 168.2v68M121.4 171.1v2.3M139.4 188.6v2.3M141.9 189.6h65.1M149.4 182.2h2.3M179.6 182.2h2.2M205.3 185.2h2.3M206.5 187.7v74.5M209.5 188.6v2.3"/>
<path d="M57.1 238.7h1.2M58.3 244.2v18M58.3 241.7h1.3M45.7 267.7h2.3M53.4 271.5v2.3M55.9 272.5h59M58.3 264.7h1.3M117.4 271.5v2.3M119.9 272.5h17M139.4 271.5v2.3M141.9 272.5h65.1M205.6 264.7h2.2"/>
<path d="M209.5 271.5v2.3"/>
</g>
<g fill="#000" stroke="#000" stroke-width=".3">
<path d="M50.4 19l2.5-.3v.8zM185 18.7l2.5 .3-2.5 .5zM47 22.7l.4 2.5h-.8zM70.1 25.7l.4 2.5h-.9zM124.9 28.5l2.5-.4v.8zM180.6 22.7l.4 2.5h-.8zM185 28.1l2.5 .4-2.5 .4zM53.4 41.8l2.5-.5v.9zM119.4 41.3l2.5 .5-2.5 .4zM177.8 48.2l.3 2.5h-.8zM180.2 42.7h.8l-.4 2.5zM69.6 78.2h.9l-.4 2.5z"/>
<path d="M58.3 83.7l.4 2.5h-.8zM53.4 120.4l2.5-.4v.8zM58.3 132.7l.4 2.5h-.8zM57.9 127.2h.8l-.4 2.5zM98.4 120l2.5 .4-2.5 .4zM103.4 120.4l2.5-.4v.8zM118.9 120l2.5 .4-2.5 .4zM124.4 120.4l2.5-.4v.8zM150.8 127.2l.4 2.5h-.8zM151.9 120l2.5 .4-2.5 .4zM157.4 120.4l2.5-.4v.8zM177.3 121.7h.8l-.3 2.5z"/>
<path d="M180.8 127.2l.4 2.5h-.8zM181.9 120l2.5 .4-2.5 .4zM57.9 146.7h.8l-.4 2.5zM58.3 149.2l.5 2.5h-.9zM150.7 152.2l.4 2.5h-.9zM150.4 146.7h.8l-.4 2.5zM53.4 172.4l2.5-.5v.9zM57.9 163.2h.9l-.5 2.5zM58.3 165.7l.5 2.5h-.9zM118.9 171.9l2.5 .5-2.5 .4zM150.2 179.7h.9l-.4 2.5zM180.4 179.7h.8l-.4 2.5z"/>
<path d="M139.4 189.6l2.5-.4v.8zM206.5 185.2l.5 2.5h-.9zM207 189.2l2.5 .4-2.5 .4zM57.9 236.2h.9l-.5 2.5zM58.3 241.7l.5 2.5h-.9zM46.6 265.2h.8l-.4 2.5zM53.4 272.5l2.5-.4v.9zM57.9 262.2h.9l-.5 2.5zM114.9 272.1l2.5 .4-2.5 .5zM117.4 272.5l2.5-.4v.9zM136.9 272.1l2.5 .4-2.5 .5zM139.4 272.5l2.5-.4v.9z"/>
<path d="M206.1 262.2h.9l-.5 2.5zM207 272.1l2.5 .4-2.5 .5z"/>
</g>
<!-- layer: 0 -->
<g fill="none" stroke="#000" stroke-width=".3">
<path d="M.2 .1v296.9h420M25.2 7.1h388v283h-388zM130.2 .1v7M235.2 .1v7M267.2 258v32.1M413.2 258h-178v39M239.9 262.7h22.6v22.7h-22.6zM267.2 279.6h146M267.2 274.3h111M267.2 269.1h146M378.2 269.1v21M130.2 290.1v6.9"/>
<path d="M267.2 284.8h111"/>
<circle cx="251.1" cy="274" r="16"/>
<circle cx="251.1" cy="274" r="11.3"/>
</g>
<g fill="#000" stroke="#000" stroke-width=".3">
<path d="M235.2 272.7v1.4zM235.2 274.1v1.3zM239.9 272.7v1.4zM239.9 274.1v1.3zM262.4 272.7l.1 1.4zM262.5 274.1l-.1 1.3zM267.1 272.5l.1 .2zM267.2 274.1l-.1 1.3z"/>
<path d="M235.2 260l7.1 .8 1.3-.8zM235.2 260l7.1 .8h-7.1z"/>
<path d="M235.2 259.3l8.4 .7 1.5-.7zM235.2 259.3l8.4 .7h-8.4z"/>
<path d="M235.2 258.8l9.9 .5 1.4-.5zM235.2 258.8l9.9 .5h-9.9z"/>
<path d="M235.2 258.4l11.3 .4 1.6-.4zM235.2 258.4l11.3 .4h-11.3z"/>
<path d="M235.2 258.1l12.9 .3 1.5-.3zM235.2 258.1l12.9 .3h-12.9z"/>
<path d="M235.2 258h16zM235.2 258l14.4 .1z"/>
<path d="M251.2 258l16 .1zM251.2 258l16 .1z"/>
<path d="M252.8 258.1l14.4 .3v-.3zM252.8 258.1l14.4 .3h-12.9z"/>
<path d="M254.3 258.4l12.9 .4v-.4zM254.3 258.4l12.9 .4h-11.4z"/>
<path d="M255.8 258.8l11.4 .5v-.5zM255.8 258.8l11.4 .5h-9.9z"/>
<path d="M257.3 259.3l9.9 .7v-.7zM257.3 259.3l9.9 .7h-8.5z"/>
<path d="M258.7 260l8.5 .8v-.8zM258.7 260l8.5 .8h-7.1z"/>
<path d="M235.2 272.5v.2zM235.2 272.5v.2z"/>
<path d="M235.2 275.4v.2zM235.2 275.4v.2z"/>
<path d="M235.2 275.6l.3 1.6zM235.2 275.6l.3 1.6h-.3z"/>
<path d="M235.2 271v1.5l.3-1.5zM235.2 271v1.5z"/>
<path d="M235.2 277.2l.7 1.5-.4-1.5zM235.2 277.2l.7 1.5h-.7z"/>
<path d="M235.2 269.4l.3 1.6 .4-1.6zM235.2 269.4l.3 1.6h-.3z"/>
<path d="M235.2 278.7l1.2 1.5-.5-1.5zM235.2 278.7l1.2 1.5h-1.2z"/>
<path d="M235.2 268l.7 1.4 .5-1.4zM235.2 268l.7 1.4h-.7z"/>
<path d="M235.2 266.5l1.2 1.5 .7-1.5zM235.2 266.5l1.2 1.5h-1.2z"/>
<path d="M235.2 265.2l1.9 1.3 .8-1.3zM235.2 265.2l1.9 1.3h-1.9z"/>
<path d="M235.2 263.9l2.7 1.3 .9-1.3zM235.2 263.9l2.7 1.3h-2.7z"/>
<path d="M235.2 262.7l3.6 1.2 1.1-1.2zM235.2 262.7l3.6 1.2h-3.6z"/>
<path d="M239.9 275.4l.3 1.4zM239.9 275.4l.3 1.4h-.3z"/>
<path d="M239.9 271.3v1.4l.3-1.4zM239.9 271.3v1.4z"/>
<path d="M239.9 276.8l.7 1.3-.4-1.3zM239.9 276.8l.7 1.3h-.7z"/>
<path d="M239.9 270l.3 1.3 .4-1.3zM239.9 270l.3 1.3h-.3z"/>
<path d="M239.9 278.1l1.3 1.2-.6-1.2zM239.9 278.1l1.3 1.2h-1.3z"/>
<path d="M235.2 261.7l4.7 1 1.1-1zM235.2 261.7l4.7 1h-4.7z"/>
<path d="M239.9 268.8l.7 1.2 .6-1.2zM239.9 268.8l.7 1.2h-.7z"/>
<path d="M239.9 279.3l2 1.2-.7-1.2zM239.9 279.3l2 1.2h-2z"/>
<path d="M239.9 267.6l1.3 1.2 .7-1.2zM239.9 267.6l1.3 1.2h-1.3z"/>
<path d="M235.2 260.8l5.8 .9 1.3-.9zM235.2 260.8l5.8 .9h-5.8z"/>
<path d="M239.9 266.6l2 1 .8-1zM239.9 266.6l2 1h-2z"/>
<path d="M239.9 265.6l2.8 1 1-1zM239.9 265.6l2.8 1h-2.8z"/>
<path d="M239.9 264.7l3.8 .9 1.1-.9zM239.9 264.7l3.8 .9h-3.8z"/>
<path d="M239.9 264.1l4.9 .6 1.1-.6zM239.9 264.1l4.9 .6h-4.9z"/>
<path d="M239.9 263.5l6 .6 1.3-.6zM239.9 263.5l6 .6h-6z"/>
<path d="M239.9 263.1l7.3 .4 1.3-.4zM239.9 263.1l7.3 .4h-7.3z"/>
<path d="M239.9 262.8l8.6 .3 1.3-.3zM239.9 262.8l8.6 .3h-8.6z"/>
<path d="M239.9 262.7h11.3zM239.9 262.7l9.9 .1z"/>
<path d="M251.2 262.7l11.3 .1zM251.2 262.7l11.3 .1z"/>
<path d="M252.6 262.8l9.9 .3v-.3zM252.6 262.8l9.9 .3h-8.6z"/>
<path d="M253.9 263.1l8.6 .4v-.4zM253.9 263.1l8.6 .4h-7.3z"/>
<path d="M255.2 263.5l7.3 .6v-.6zM255.2 263.5l7.3 .6h-6z"/>
<path d="M256.5 264.1l6 .6v-.6zM256.5 264.1l6 .6h-4.9z"/>
<path d="M257.6 264.7l4.9 .9v-.9zM257.6 264.7l4.9 .9h-3.8z"/>
<path d="M258.7 265.6l3.8 1v-1zM258.7 265.6l3.8 1h-2.8z"/>
<path d="M259.7 266.6l2.8 1v-1zM259.7 266.6l2.8 1h-2z"/>
<path d="M260.5 267.6l2 1.2v-1.2zM260.5 267.6l2 1.2h-1.3z"/>
<path d="M261.2 268.8l1.3 1.2v-1.2zM261.2 268.8l1.3 1.2h-.8z"/>
<path d="M261.7 270l.8 1.3v-1.3zM261.7 270l.8 1.3h-.3z"/>
<path d="M262.2 271.3l.3 1.4v-1.4zM262.2 271.3l.3 1.4z"/>
<path d="M262.4 275.4l.1 1.4zM262.4 275.4l.1 1.4h-.3z"/>
<path d="M262.2 276.8l.3 1.3v-1.3zM262.2 276.8l.3 1.3h-.8z"/>
<path d="M261.7 278.1l.8 1.2v-1.2zM261.7 278.1l.8 1.2h-1.3z"/>
<path d="M261.2 279.3l1.3 1.2v-1.2zM261.2 279.3l1.3 1.2h-2z"/>
<path d="M267.1 272.5l.1 .2zM267.1 272.7l.1 1.4z"/>
<path d="M260.1 260.8l7.1 .9v-.9zM260.1 260.8l7.1 .9h-5.9z"/>
<path d="M261.3 261.7l5.9 1v-1zM261.3 261.7l5.9 1h-4.7z"/>
<path d="M262.5 262.7l4.7 1.2v-1.2zM262.5 262.7l4.7 1.2h-3.6z"/>
<path d="M263.6 263.9l3.6 1.3v-1.3zM263.6 263.9l3.6 1.3h-2.7z"/>
<path d="M264.5 265.2l2.7 1.3v-1.3zM264.5 265.2l2.7 1.3h-1.9z"/>
<path d="M265.3 266.5l1.9 1.5v-1.5zM265.3 266.5l1.9 1.5h-1.2z"/>
<path d="M266 268l1.2 1.4v-1.4zM266 268l1.2 1.4h-.7z"/>
<path d="M266.5 269.4l.7 1.6v-1.6zM266.5 269.4l.7 1.6h-.3z"/>
<path d="M266.9 271l.3 1.5v-1.5zM266.9 271l.3 1.5z"/>
<path d="M267.1 275.4l.1 .2zM267.1 275.4l.1 .2z"/>
<path d="M267.1 275.6l.1 1.6zM267.1 275.6l.1 1.6h-.3z"/>
<path d="M266.9 277.2l.3 1.5v-1.5zM266.9 277.2l.3 1.5h-.7z"/>
<path d="M266.5 278.7l.7 1.5v-1.5zM266.5 278.7l.7 1.5h-1.2z"/>
<path d="M235.2 280.2l1.9 1.4-.7-1.4zM235.2 280.2l1.9 1.4h-1.9z"/>
<path d="M235.2 281.6l2.7 1.3-.8-1.3zM235.2 281.6l2.7 1.3h-2.7z"/>
<path d="M235.2 282.9l3.6 1.3-.9-1.3zM235.2 282.9l3.6 1.3h-3.6z"/>
<path d="M235.2 284.2l4.6 1.1-1-1.1zM235.2 284.2l4.6 1.1h-4.6z"/>
<path d="M235.2 285.3l4.7 .1zM235.2 285.3l4.7 .1z"/>
<path d="M235.2 285.4l5.8 1-1.1-1zM235.2 285.4l5.8 1h-5.8z"/>
<path d="M235.2 286.4l7.1 .9-1.3-.9zM235.2 286.4l7.1 .9h-7.1z"/>
<path d="M239.9 280.5l2.8 1-.8-1zM239.9 280.5l2.8 1h-2.8z"/>
<path d="M235.2 287.3l8.4 .9-1.3-.9zM235.2 287.3l8.4 .9h-8.4z"/>
<path d="M239.9 281.5l3.8 1-1-1zM239.9 281.5l3.8 1h-3.8z"/>
<path d="M235.2 288.2l9.9 .6-1.5-.6zM235.2 288.2l9.9 .6h-9.9z"/>
<path d="M239.9 282.5l4.9 .9-1.1-.9zM239.9 282.5l4.9 .9h-4.9z"/>
<path d="M239.9 283.4l6 .7-1.1-.7zM239.9 283.4l6 .7h-6z"/>
<path d="M235.2 288.8l11.3 .6-1.4-.6zM235.2 288.8l11.3 .6h-11.3z"/>
<path d="M239.9 284.1l7.3 .5-1.3-.5zM239.9 284.1l7.3 .5h-7.3z"/>
<path d="M235.2 289.4l12.9 .4-1.6-.4zM235.2 289.4l12.9 .4h-12.9z"/>
<path d="M239.9 284.6l8.6 .5-1.3-.5zM239.9 284.6l8.6 .5h-8.6z"/>
<path d="M235.2 289.8l14.4 .2-1.5-.2zM235.2 289.8l14.4 .2h-14.4z"/>
<path d="M239.9 285.1l9.9 .2-1.3-.2zM239.9 285.1l9.9 .2h-9.9z"/>
<path d="M235.2 290l16 .1zM235.2 290l16 .1z"/>
<path d="M239.9 285.3l11.3 .1zM239.9 285.3l11.3 .1z"/>
<path d="M260.5 280.5l2 1v-1zM260.5 280.5l2 1h-2.8z"/>
<path d="M259.7 281.5l2.8 1v-1zM259.7 281.5l2.8 1h-3.8z"/>
<path d="M258.7 282.5l3.8 .9v-.9zM257.6 283.4l1.1-.9 3.8 .9z"/>
<path d="M257.6 283.4l4.9 .7v-.7zM256.5 284.1l1.1-.7 4.9 .7z"/>
<path d="M256.5 284.1l6 .5v-.5zM255.2 284.6l1.3-.5 6 .5z"/>
<path d="M255.2 284.6l7.3 .5v-.5zM253.9 285.1l1.3-.5 7.3 .5z"/>
<path d="M253.9 285.1l8.6 .2v-.2zM252.6 285.3l1.3-.2 8.6 .2z"/>
<path d="M252.6 285.3l9.9 .1zM251.2 285.4h11.3z"/>
<path d="M266 280.2l1.2 1.4v-1.4zM266 280.2l1.2 1.4h-1.9z"/>
<path d="M265.3 281.6l1.9 1.3v-1.3zM265.3 281.6l1.9 1.3h-2.7z"/>
<path d="M264.5 282.9l2.7 1.3v-1.3zM264.5 282.9l2.7 1.3h-3.6z"/>
<path d="M263.6 284.2l3.6 1.1v-1.1zM263.6 284.2l3.6 1.1h-4.6z"/>
<path d="M262.6 285.3l4.6 .1zM262.6 285.3l4.6 .1z"/>
<path d="M262.5 285.4l4.7 1v-1zM261.3 286.4l1.2-1 4.7 1z"/>
<path d="M261.3 286.4l5.9 .9v-.9zM260.1 287.3l1.2-.9 5.9 .9z"/>
<path d="M260.1 287.3l7.1 .9v-.9zM258.7 288.2l1.4-.9 7.1 .9z"/>
<path d="M258.7 288.2l8.5 .6v-.6zM257.3 288.8l1.4-.6 8.5 .6z"/>
<path d="M257.3 288.8l9.9 .6v-.6zM255.8 289.4l1.5-.6 9.9 .6z"/>
<path d="M255.8 289.4l11.4 .4v-.4zM254.3 289.8l1.5-.4 11.4 .4z"/>
<path d="M254.3 289.8l12.9 .2v-.2zM252.8 290l1.5-.2 12.9 .2z"/>
<path d="M252.8 290l14.4 .1zM251.2 290.1h16z"/>
</g>
<g font-size="7">
<text x="240.6" y="14.7">Planta de Localização</text>
<text x="48.3" y="285.3">Piso Térreo</text>
</g>
<g font-size="4.4">
<text x="154.4" y="3.6">PRODUCED BY AN AUTODESK STUDENT VERSION</text>
<text x="416.7" y="92.8" transform="rotate(90 416.7 92.8)">PRODUCED BY AN AUTODESK STUDENT VERSION</text>
<text x="3.7" y="204.3" transform="rotate(-90 3.7 204.3)">PRODUCED BY AN AUTODESK STUDENT VERSION</text>
<text x="265.9" y="293.6" transform="rotate(180 265.9 293.6)">PRODUCED BY AN AUTODESK STUDENT VERSION</text>
</g>
<g font-size="4.2">
<text x="98.6" y="14.4">Fundos</text>
<text x="143.7" y="36">VARANDA 2</text>
<text x="79" y="50.5">COZINHA</text>
<text x="146.3" y="85.5">SALA DE</text>
<text x="146.3" y="90.2">JANTAR</text>
<text x="69.9" y="106.9">JARDIM</text>
<text x="28.6" y="126.7">Vizinho B</text>
<text x="191.4" y="126.3">Vizinho A</text>
<text x="74.9" y="142.5">ESCADA</text>
<text x="125.1" y="142.3">LAVABO</text>
<text x="132.5" y="167">WC 1</text>
<text x="162.3" y="171.2">ÁREA DE</text>
<text x="162.3" y="176.1">SERVIÇO</text>
<text x="71.2" y="201.7">SALA DE</text>
<text x="71.2" y="206.5">ESTAR</text>
<text x="164" y="220.5">GARAGEM</text>
<text x="115.9" y="281.4">Passeio</text>
</g>
<g font-size="3.5">
<text x="116" y="18.4">685</text>
<text x="151.8" y="27.4">312,5</text>
<text x="83.3" y="40.6">342,5</text>
<text x="179.5" y="38.4" transform="rotate(-90 179.5 38.4)">112,5</text>
<text x="69.4" y="56.1" transform="rotate(-90 69.4 56.1)">275</text>
<text x="177.1" y="89.1" transform="rotate(-90 177.1 89.1)">380</text>
<text x="57.7" y="109.5" transform="rotate(-90 57.7 109.5)">230</text>
<text x="72.8" y="119.3">237,5</text>
<text x="110.5" y="119.7">90</text>
<text x="120.9" y="118.2">15</text>
<text x="136.4" y="119.7">150</text>
<text x="153.9" y="118.2">15</text>
<text x="167.9" y="119.7">135</text>
<text x="150.1" y="141.2" transform="rotate(-90 150.1 141.2)">110</text>
<text x="46.3" y="149.2" transform="rotate(-90 46.3 149.2)">1225</text>
<text x="57.2" y="144.3" transform="rotate(-90 57.2 144.3)">82,5</text>
<text x="57.2" y="160.8" transform="rotate(-90 57.2 160.8)">82,5</text>
<text x="180.2" y="157.6" transform="rotate(-90 180.2 157.6)">275</text>
<text x="84.5" y="171.7">340</text>
<text x="150" y="170.2" transform="rotate(-90 150 170.2)">150</text>
<text x="171.5" y="189">350</text>
<text x="57.7" y="205.1" transform="rotate(-90 57.7 205.1)">365</text>
<text x="205.4" y="229.3" transform="rotate(-90 205.4 229.3)">397,5</text>
<text x="57.7" y="256.2" transform="rotate(-90 57.7 256.2)">115</text>
<text x="82.5" y="271.9">320</text>
<text x="125.4" y="271.9">110</text>
<text x="171.5" y="271.9">350</text>
</g>
<g font-size="3.2">
<text x="387.7" y="52.2" transform="rotate(60 387.7 52.2)">Rua Coqueiro</text>
<text x="284.9" y="57.5" transform="rotate(59 284.9 57.5)">Avenida Pau Brasil</text>
<text x="253.7" y="65.3" transform="rotate(-90 253.7 65.3)">Rua Mal. Edgar de Oliveira</text>
<text x="355.6" y="62.6">C</text>
<text x="328.3" y="68.4" transform="rotate(62 328.3 68.4)">Rua Cerejeira</text>
<text x="337.8" y="67.3">B</text>
<text x="362.1" y="66" transform="rotate(60 362.1 66)">Rua Jacarandá</text>
<text x="342.9" y="73.5">A</text>
<text x="262.3" y="99.5" transform="rotate(61 262.3 99.5)">Rua Laranjeira</text>
<text x="371.1" y="112.9" transform="rotate(-31 371.1 112.9)">Avenida Pau Brasil</text>
<text x="380.7" y="148.4">C</text>
<text x="314.2" y="166.1">B</text>
<text x="295.8" y="185.9" transform="rotate(59 295.8 185.9)">Rua Cerejeira</text>
<text x="318.7" y="181.2" transform="rotate(-28 318.7 181.2)">Terreno</text>
<text x="333.5" y="191.2">A</text>
</g>
<g font-size="3.1">
<text x="316.9" y="264.7">Projeto Residencial - Planta Baixa</text>
<text x="274.9" y="273.4">Título:</text>
<text x="325.3" y="273.5">Planta Baixa</text>
<text x="389.8" y="273.8">Escala:</text>
<text x="275" y="278.8">Curso:</text>
<text x="315.7" y="278.9">Instalações Elétricas - EEE281</text>
<text x="391.3" y="277.1">1:50</text>
<text x="274.9" y="284.1">Turma:</text>
<text x="320.5" y="284.3">4º Eletrônica - Diurno</text>
<text x="391" y="284.7">Folha:</text>
<text x="393.1" y="287.9" transform="rotate(1 393.1 287.9)">01</text>
<text x="275.2" y="289.3">Início: 29/05/2018</text>
<text x="319.9" y="289.3">Término: 04/06/2018</text>
</g>
<text font-size="2.1" x="350.7" y="138">Concessionária</text>
</svg>
